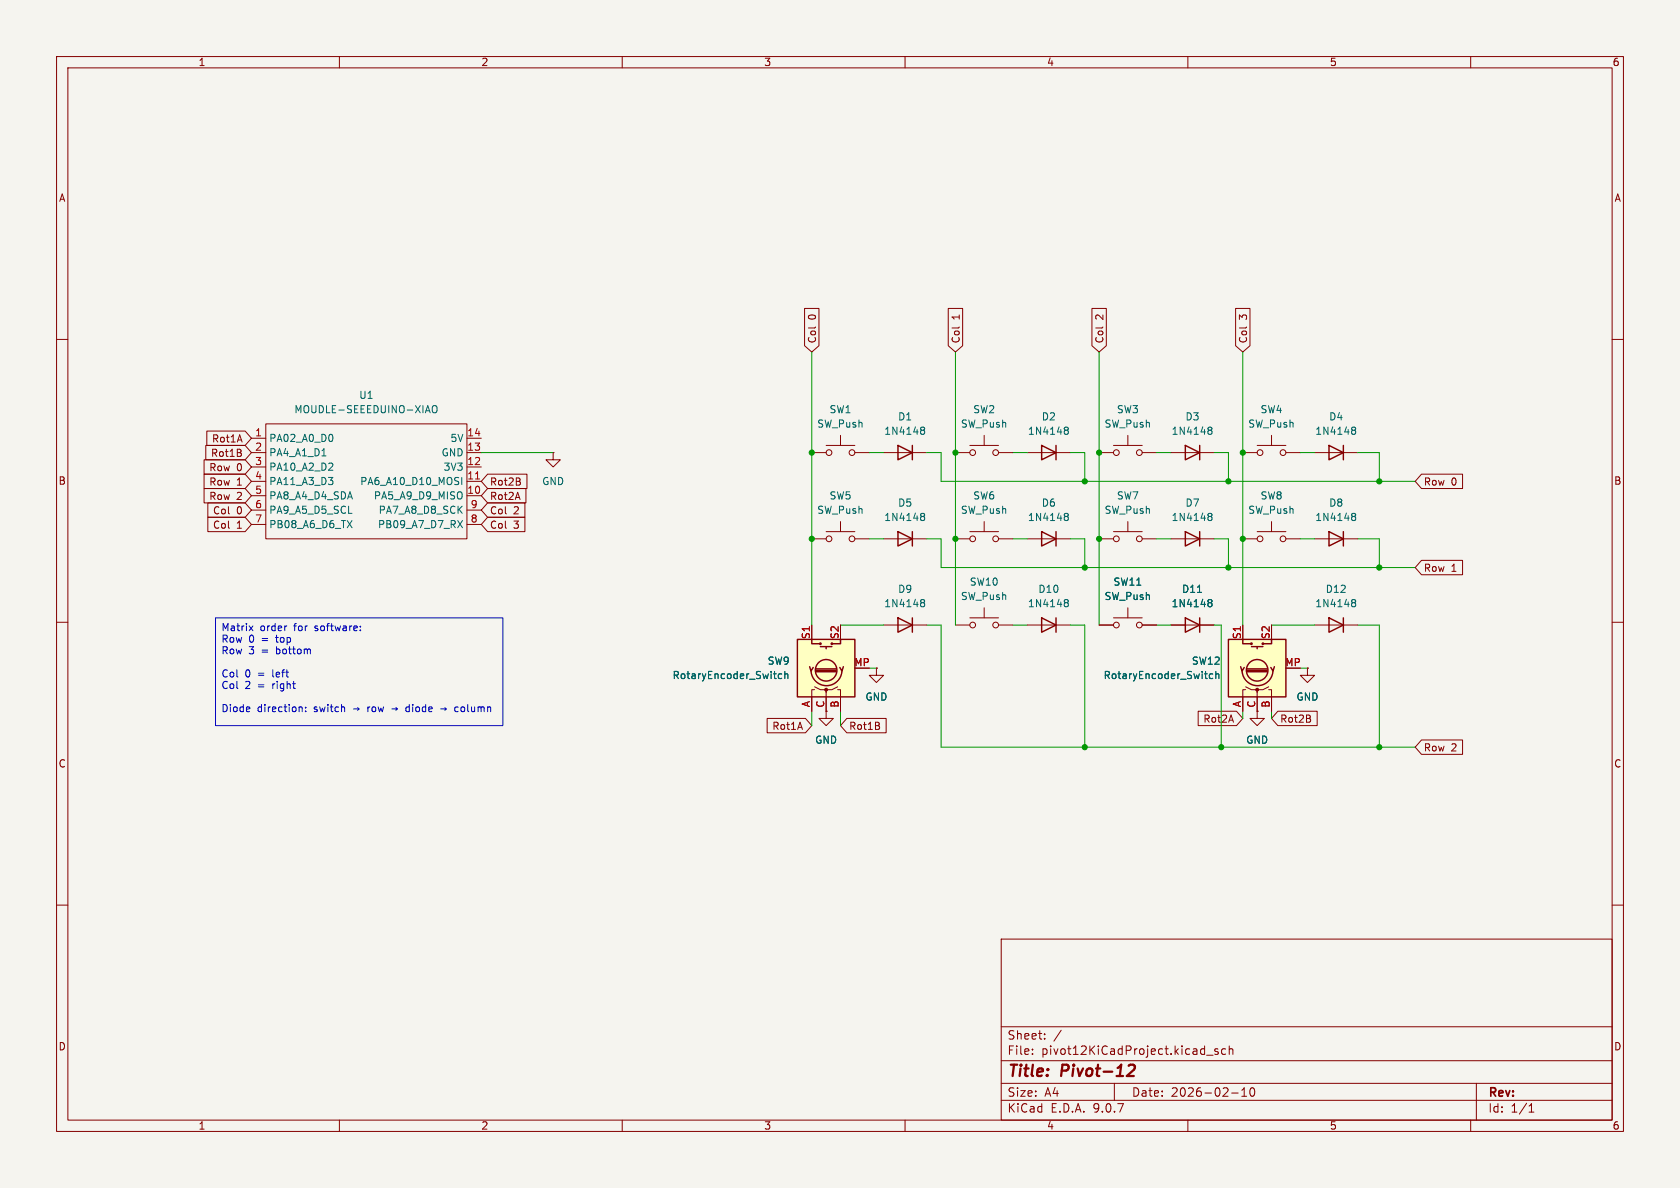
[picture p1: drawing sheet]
<svg xmlns="http://www.w3.org/2000/svg" width="297mm" height="210mm" viewBox="0 0 297 210" stroke-linecap="round" stroke-linejoin="round" font-family="sans-serif">
<path d="M0 0h297v210h-297z" fill="#f5f4ef" stroke="#f5f4ef" stroke-width=".18"/>
<g fill="none" stroke="#840000" stroke-width=".18">
<path d="M10 10h277v190h-277zM12 12h273v186h-273zM60 10v2M110 10v2M160 10v2M210 10v2M260 10v2M10 60h2M146 78.7h5.1M148.6 77v1.7M171.4 78.7h5.1M174 77v1.7"/>
<path d="M222.2 78.7h5.1M224.8 77v1.7M285 60h2M143.5 80h2.5M143.5 95.3h2.5M146 94h5.1M148.6 92.2v1.8M151.1 80h2.6M151.1 95.3h2.6M156.2 80h7.6M156.2 95.3h7.6M168.9 80h2.5"/>
<path d="M168.9 95.3h2.5M171.4 94h5.1M174 92.2v1.8M176.5 80h2.6M176.5 95.3h2.6M181.6 80h7.6M181.6 95.3h7.6M219.7 80h2.5M219.7 95.3h2.5M222.2 94h5.1M224.8 92.2v1.8M227.3 80h2.6"/>
<path d="M227.3 95.3h2.6M232.4 80h7.6M232.4 95.3h7.6M10 110h2M154.9 118.1v1.3h1.3l-1.3 1.3-1.2-1.3h1.2M154.9 118.1h.1M156.2 110.5h7.6M168.9 110.5h2.5M171.4 109.2h5.1M174 107.4v1.8M176.5 110.5h2.6M181.6 110.5h7.6"/>
<path d="M194.3 110.5h2.5M196.8 109.2h5.1M199.4 107.4v1.8M201.9 110.5h2.6M231.1 118.1v1.3h1.3l-1.3 1.3-1.2-1.3h1.2M231.1 118.1h.1M232.4 110.5h7.6M285 110h2M146 125.7v1.3h1.3l-1.3 1.3-1.2-1.3h1.2M10 160h2M177 166h108v32h-108zM285 160h2"/>
<path d="M60 198v2M110 198v2M160 198v2M177 194.5h108M177 191.5h108M177 187.5h108M177 181.5h108M182.5 186.3v.1M182.5 185.5v.1M184.7 183.6v.1M184.7 182.8v.1M187.6 182.1l-1.3 2"/>
<path d="M197 191.5v3M210 198v2M213.3 186.5h1.2M215.3 185.5l-.3-.1-.3 .2 .1 .2 .5 .2v.3h-.6M216.7 185.5l-.5-.1-.2 .3v.4l.1 .2h.6M217.3 185.5l.2-.1 .4 .1 .1 .9M217.3 184.9v1.5M217.7 193.2h1.2M219.5 193.8h.9M219.5 192.7l.5-.4v1.5M221.1 192.4l.2-.1a.81 .81 0 0 1 .6 .6 .81 .81 0 0 1-.3 .8l-.1 .1a.81 .81 0 0 1-.4-1.4zM260 198v2"/>
<path d="M261 191.5v6.5M270.3 196.6h.9M270.3 195.5l.4-.4v1.5"/>
<circle cx="146.6" cy="95.3" r=".51"/>
<circle cx="146.6" cy="80" r=".51"/>
<circle cx="150.6" cy="95.3" r=".51"/>
<circle cx="150.6" cy="80" r=".51"/>
<circle cx="172" cy="80" r=".51"/>
<circle cx="172" cy="95.3" r=".51"/>
<circle cx="176" cy="80" r=".51"/>
<circle cx="176" cy="95.3" r=".51"/>
<circle cx="222.8" cy="95.3" r=".51"/>
<circle cx="222.8" cy="80" r=".51"/>
<circle cx="226.8" cy="80" r=".51"/>
<circle cx="226.8" cy="95.3" r=".51"/>
<circle cx="172" cy="110.5" r=".51"/>
<circle cx="176" cy="110.5" r=".51"/>
<circle cx="197.4" cy="110.5" r=".51"/>
<circle cx="201.4" cy="110.5" r=".51"/>
</g>
<path d="M199.5 188.4l.3-.2h.5a.45 .45 0 0 1 .3 .6l-.1 .3-1.3 1.1h1.2" fill="none" stroke="#840000" stroke-width=".4"/>
<g fill="none" stroke="#840000" stroke-width=".25">
<path d="M158.7 78.7l2.6 1.3-2.6 1.3zM161.3 78.7v2.6M184.1 78.7l2.6 1.3-2.6 1.3zM186.7 78.7v2.6M234.9 78.7l2.6 1.3-2.6 1.3zM237.5 78.7v2.6M158.7 94l2.6 1.3-2.6 1.2zM161.3 94v2.5M184.1 94l2.6 1.3-2.6 1.2zM186.7 94v2.5M234.9 94l2.6 1.3-2.6 1.2zM237.5 94v2.5"/>
<path d="M158.7 109.2l2.6 1.3-2.6 1.3zM161.3 109.2v2.6M184.1 109.2l2.6 1.3-2.6 1.3zM186.7 109.2v2.6M234.9 109.2l2.6 1.3-2.6 1.3zM237.5 109.2v2.6"/>
</g>
<g fill="none" stroke="#006464" stroke-width=".18">
<path d="M162.9 76l.1 .1M162.9 75.6l.3-.1 .2 .1 .1 .2-.3 .3M163 76.1h.2M163 76.1h-.1M163.2 76.1l.3 .2-.1 .4-.2 .1-.3-.1M188.3 75.6l.3-.1 .2 .1 .1 .2-.3 .3M188.3 76l.1 .1M188.4 76.1h.2M188.4 76.1h-.1M188.6 76.1l.3 .2-.1 .4-.2 .1-.3-.1M239.1 75.6l.3-.1 .2 .1 .1 .2-.3 .3M239.1 76l.1 .1"/>
<path d="M239.2 76.1h.2M239.2 76.1h-.1M239.4 76.1l.3 .2-.1 .4-.2 .1-.3-.1M162.9 90.8l.3-.1 .2 .2 .1 .2-.3 .2M162.9 91.2l.1 .1M163 91.3h.2M163 91.3l-.1 .1M163.2 91.3l.3 .2-.1 .4-.2 .1h-.3M188.3 90.8l.3-.1 .2 .2 .1 .2-.3 .2M188.3 91.2l.1 .1M188.4 91.3h.2M188.4 91.3l-.1 .1"/>
<path d="M188.6 91.3l.3 .2-.1 .4-.2 .1h-.3M239.1 90.8l.3-.1 .2 .2 .1 .2-.3 .2M239.1 91.2l.1 .1M239.2 91.3h.2M239.2 91.3l-.1 .1M239.4 91.3l.3 .2-.1 .4-.2 .1h-.3M162.9 106.1l.3-.1 .2 .1 .1 .2-.3 .2M162.9 106.5h.1M163 106.5h.2M163 106.5l-.1 .1M163.2 106.5l.3 .3-.1 .3-.2 .2-.3-.1M188.3 106.5h.1"/>
<path d="M188.3 106.1l.3-.1 .2 .1 .1 .2-.3 .2M188.4 106.5h.2M188.4 106.5l-.1 .1M188.6 106.5l.3 .3-.1 .3-.2 .2-.3-.1M239.1 106.1l.3-.1 .2 .1 .1 .2-.3 .2M239.1 106.5h.1M239.2 106.5h.2M239.2 106.5l-.1 .1M239.4 106.5l.3 .3-.1 .3-.2 .2-.3-.1"/>
</g>
<path d="M217.2 113h10.1v10.2h-10.1z" fill="#ffffc2"/>
<g fill="none" stroke="#840000" stroke-width=".25">
<path d="M209.5 78.7l2.6 1.3-2.6 1.3zM212.1 78.7v2.6M209.5 94l2.6 1.3-2.6 1.2zM212.1 94v2.5M209.5 109.2l2.6 1.3-2.6 1.3zM212.1 109.2v2.6M217.2 113h10.1v10.2h-10.1zM219.3 117.9l.3 .7 .4-.6M219.6 118.5a2.73 2.73 0 0 0 2.7 2.7 2.73 2.73 0 0 0 2.7-2.7M219.7 113v.8h1.5M220.5 118.7h3.5M220.5 118.5h3.5"/>
<path d="M220.5 118.2h3.5M221.2 114.3h2.1M222.2 114.3v.4M224.8 113v.8h-1.5M225.3 117.9l-.3 .7-.3-.6"/>
<circle cx="221.2" cy="113.8" r=".13"/>
<circle cx="222.2" cy="118.5" r="1.9"/>
<circle cx="223.3" cy="113.8" r=".13"/>
</g>
<g fill="none" stroke="#840000" stroke-width=".18">
<path d="M44.4 77.5h2.6M47 74.9h35.5v20.4h-35.5zM82.5 77.5h2.6M196.8 78.7h5.1M199.4 77v1.7M44.4 80h2.6M44.4 82.6h2.6M44.4 85.1h2.6M44.4 87.6h2.6M44.4 90.2h2.6M44.4 92.7h2.6M82.5 80h2.6"/>
<path d="M82.5 82.6h2.6M82.5 85.1h2.6M82.5 87.6h2.6M82.5 90.2h2.6M82.5 92.7h2.6M194.3 95.3h2.5M194.3 80h2.5M196.8 94h5.1M199.4 92.2v1.8M201.9 95.3h2.6M201.9 80h2.6M207 95.3h7.6"/>
<path d="M207 80h7.6M207 110.5h7.6M219.7 110.5v2.5M220.2 121.9h-.5v3.8M220.2 121.4l1 .5h1v.5M224.3 121.4l-1 .5h-1.1v5.1h1.3l-1.3 1.3-1.2-1.3h1.2M224.3 121.9h.5v3.8"/>
<circle cx="197.4" cy="80" r=".51"/>
<circle cx="197.4" cy="95.3" r=".51"/>
<circle cx="201.4" cy="95.3" r=".51"/>
<circle cx="201.4" cy="80" r=".51"/>
</g>
<circle cx="222.2" cy="121.9" r=".25" fill="#840000" stroke="#840000" stroke-width=".18"/>
<g fill="none" stroke="#006464" stroke-width=".18">
<path d="M58.7 76.9l.1 .4-.1 .6M75.3 72.6h.6M75.6 71.7l.4 1.3M76.5 71.9l.2-.2a.43 .43 0 0 1 .6 .4v.4a.42 .42 0 0 1-.5 .5 .42 .42 0 0 1-.4-.5zM213.7 75.6l.3-.1 .2 .1 .1 .2-.3 .3M213.7 76l.1 .1M213.8 76.1h.2M213.8 76.1h-.1M214 76.1l.3 .2-.1 .4-.2 .1-.3-.1M56.9 80.6h.7M58.1 84.4h.7l-.4 .5M58.7 81.9l.1 .2v.3l-.7 .7h.7"/>
<path d="M58.7 84.9l.1 .2-.1 .5M61.4 92l.8 1.3M62.2 92l-.8 1.3M80.9 92l.9 1.3M81.6 84.4v1.3M81.8 92l-.9 1.3M213.7 90.8l.3-.1 .2 .2 .1 .2-.3 .2M213.7 91.2l.1 .1M213.8 91.3h.2M213.8 91.3l-.1 .1M214 91.3l.3 .2-.1 .4-.2 .1h-.3M211.7 104.7h.7"/>
<path d="M213.7 106.5h.1M213.7 106.1l.3-.1 .2 .1 .1 .2-.3 .2M213.8 106.5h.2M213.8 106.5l-.1 .1M214 106.5l.3 .3-.1 .3-.2 .2-.3-.1M214.4 119.2l-.4-.1-.2 .3 .1 .5h.5M214.9 119.2l.2-.1 .3 .1 .1 .8M214.9 118.7v1.3"/>
</g>
<path d="M84.1 84.7h.7" fill="none" stroke="#a90000" stroke-width=".18"/>
<path d="M141 113h10.1v10.2h-10.1z" fill="#ffffc2"/>
<g fill="none" stroke="#840000" stroke-width=".25">
<path d="M141 113h10.1v10.2h-10.1zM143.1 117.9l.3 .7 .4-.6M143.4 118.5a2.73 2.73 0 0 0 2.7 2.7 2.73 2.73 0 0 0 2.7-2.7M143.5 113v.8h1.5M144.3 118.7h3.5M144.3 118.5h3.5M144.3 118.2h3.5M145 114.3h2.1M146 114.3v.4M148.6 113v.8h-1.5M149.1 117.9l-.3 .7-.3-.6"/>
<circle cx="145" cy="113.8" r=".13"/>
<circle cx="146" cy="118.5" r="1.9"/>
<circle cx="147.1" cy="113.8" r=".13"/>
</g>
<g fill="none" stroke="#840000" stroke-width=".18">
<path d="M142.2 54.5h2.6v6.6l-1.3 1.1-1.3-1.1zM167.6 54.5h2.6v6.6l-1.3 1.1-1.3-1.1zM193 54.5h2.6v6.6l-1.3 1.1-1.3-1.1zM218.4 54.5h2.6v6.6l-1.3 1.1-1.3-1.1zM36.4 78.7h6.9l1.1 1.3-1.1 1.3h-6.9zM36.6 76.2h6.7l1.1 1.3-1.1 1.2h-6.7zM36.1 83.8h7.2l1.1 1.3-1.1 1.3h-7.2zM36.1 81.3h7.2l1.1 1.3-1.1 1.2h-7.2zM36.1 86.4h7.2l1.1 1.2-1.1 1.3h-7.2zM36.7 91.4h6.6l1.1 1.3-1.1 1.3h-6.6zM36.7 88.9h6.6l1.1 1.3-1.1 1.2h-6.6zM42.6 80.1v.5"/>
<path d="M86.2 83.8h7v2.6h-7l-1.1-1.3zM86.2 88.9h6.6v2.5h-6.6l-1.1-1.2zM86.2 86.4h6.8v2.5h-6.8l-1.1-1.3zM86.2 91.4h6.6v2.6h-6.6l-1.1-1.3zM91.9 85.2v.4M97.8 80v1.3h1.3l-1.3 1.3-1.3-1.3h1.3M97.8 80h.1M251.3 83.8h7.3v2.6h-7.3l-1.1-1.3zM251.3 99.1h7.3v2.5h-7.3l-1.1-1.3zM143.5 110.5v2.5M154.9 118.1h.1M194.3 110.5h2.5"/>
<path d="M201.9 110.5h2.6M207 110.5h2.5M212.1 110.5h2.5M219.7 110.5v2.5M231.1 118.1h.1M135.6 127h6.8l1.1 1.3-1.1 1.2h-6.8zM144 121.9h-.5v3.8M144 121.4l1 .5h1v.5M148.1 121.4l-1 .5h-1.1v3.8M148.1 121.9h.5v3.8M149.7 127h7v2.5h-7l-1.1-1.2zM155.4 128.4v.4"/>
<path d="M211.8 125.7h6.8l1.1 1.3-1.1 1.3h-6.8zM219.7 123.2v2.5M222.2 123.2v2.5M224.8 123.2v2.5M225.9 125.7h7v2.6h-7l-1.1-1.3zM231.6 127.1v.4M251.3 130.8h7.3v2.6h-7.3l-1.1-1.3z"/>
</g>
<circle cx="146" cy="121.9" r=".25" fill="#840000" stroke="#840000" stroke-width=".18"/>
<path d="M138.2 119.2l-.4-.1-.2 .3 .1 .5h.5M138.7 119.2l.2-.1 .3 .1 .1 .8M138.7 118.7v1.3M211.7 104.7h.7M213.7 106.5h.1M213.7 106.1l.3-.1 .2 .1 .1 .2-.3 .2M213.8 106.5h.2M213.8 106.5l-.1 .1M214 106.5l.3 .3-.1 .3-.2 .2-.3-.1M214.4 119.2l-.4-.1-.2 .3 .1 .5h.5M214.9 119.2l.2-.1 .3 .1 .1 .8M214.9 118.7v1.3" fill="none" stroke="#006464" stroke-width=".18"/>
<g fill="none" stroke="#009600" stroke-width=".18">
<path d="M143.5 62.2v48.3M168.9 62.2v48.3M194.3 62.2v48.3M219.7 62.2v48.3M85.1 80h12.7M153.7 95.3h2.5M153.7 80h2.5M163.8 95.3h2.6v5h83.8M163.8 80h2.6v5.1h83.8M179.1 95.3h2.5M179.1 80h2.5M189.2 95.3h2.6v5"/>
<path d="M189.2 80h2.6v5.1M204.5 95.3h2.5M204.5 80h2.5M214.6 95.3h2.6v5M214.6 80h2.6v5.1M229.9 95.3h2.5M229.9 80h2.5M240 80h3.8v5.1M240 95.3h3.8v5M148.6 110.5h7.6M153.7 118.1h1.2M163.8 110.5h2.6v21.6h83.8"/>
<path d="M179.1 110.5h2.5M189.2 110.5h2.6v21.6M204.5 110.5h2.5M214.6 110.5h1.3v21.6M224.8 110.5h7.6M229.9 118.1h1.2M240 110.5h3.8v21.6M143.5 125.7v2.6M148.6 125.7v2.6M219.7 125.7v1.3M224.8 125.7v1.3"/>
</g>
<path d="M38.1 109.2h50.8v19.1h-50.8zM44.1 110.6l.6 .9M44.7 110.6l-.6 .9M63.7 111.4v.1M63.7 110.7v.1M53.1 125l.3 .1v.7M54 125.7v.1M54 125v.1M69.3 125.3h.9M77.9 125.3h1" fill="none" stroke="#0000c2" stroke-width=".18"/>
<g fill="#009600" stroke="#009600" stroke-width=".18">
<circle cx="168.9" cy="80" r=".46"/>
<circle cx="168.9" cy="95.3" r=".46"/>
<circle cx="243.8" cy="85.1" r=".46"/>
<circle cx="243.8" cy="100.3" r=".46"/>
<circle cx="243.8" cy="132.1" r=".46"/>
<circle cx="219.7" cy="80" r=".46"/>
<circle cx="217.2" cy="85.1" r=".46"/>
<circle cx="219.7" cy="95.3" r=".46"/>
<circle cx="191.8" cy="132.1" r=".46"/>
<circle cx="217.2" cy="100.3" r=".46"/>
<circle cx="191.8" cy="100.3" r=".46"/>
<circle cx="194.3" cy="80" r=".46"/>
<circle cx="194.3" cy="95.3" r=".46"/>
<circle cx="191.8" cy="85.1" r=".46"/>
<circle cx="215.9" cy="132.1" r=".46"/>
<circle cx="143.5" cy="95.3" r=".46"/>
<circle cx="143.5" cy="80" r=".46"/>
</g>
<g font-size="2.8" fill="#840000">
<text x="178" y="190.9">Title:</text>
<text x="187.7" y="190.9">Pivot-12</text>
</g>
<g font-size="2.1" fill="#840000">
<text x="178" y="184">Sheet:</text>
<text x="178" y="186.7">File:</text>
<text x="184.1" y="186.7">pivot12KiCadProject.kicad_sch</text>
<text x="178" y="196.9">KiCad</text>
<text x="178" y="194.1">Size:</text>
<text x="184.7" y="194.1">A4</text>
<text x="185.7" y="196.9">E.D.A.</text>
<text x="193.3" y="196.9">9.0.7</text>
<text x="200" y="194.1">Date:</text>
<text x="207" y="194.1">2026-02-10</text>
<text x="263" y="194.3">Rev:</text>
<text x="263" y="196.9">Id:</text>
<text x="267.1" y="196.9">1/1</text>
</g>
<g font-size="1.8" fill="#840000">
<text x="35" y="11.9">1</text>
<text x="85" y="11.9">2</text>
<text x="135" y="11.9">3</text>
<text x="185" y="11.9">4</text>
<text x="235" y="11.9">5</text>
<text x="285" y="11.9">6</text>
<text x="10.3" y="35.9">A</text>
<text x="285.3" y="35.9">A</text>
<text x="144.5" y="56.5" transform="rotate(-90 144.5 56.5)">0</text>
<text x="169.9" y="56.5" transform="rotate(-90 169.9 56.5)">1</text>
<text x="195.3" y="56.5" transform="rotate(-90 195.3 56.5)">2</text>
<text x="220.7" y="56.5" transform="rotate(-90 220.7 56.5)">3</text>
<text x="144.5" y="60.8" transform="rotate(-90 144.5 60.8)">Col</text>
<text x="169.9" y="60.8" transform="rotate(-90 169.9 60.8)">Col</text>
<text x="195.3" y="60.8" transform="rotate(-90 195.3 60.8)">Col</text>
<text x="220.7" y="60.8" transform="rotate(-90 220.7 60.8)">Col</text>
<text x="36.9" y="83.5">Row</text>
<text x="37.2" y="81">Rot1B</text>
<text x="37.4" y="78.4">Rot1A</text>
<text x="41.8" y="83.5">0</text>
<text x="10.3" y="85.9">B</text>
<text x="36.9" y="86">Row</text>
<text x="36.9" y="88.6">Row</text>
<text x="41.8" y="86">1</text>
<text x="41.8" y="88.6">2</text>
<text x="86.5" y="86">Rot2B</text>
<text x="86.5" y="88.6">Rot2A</text>
<text x="251.6" y="86">Row</text>
<text x="256.5" y="86">0</text>
<text x="285.3" y="85.9">B</text>
<text x="37.6" y="93.7">Col</text>
<text x="37.6" y="91.1">Col</text>
<text x="41.8" y="93.7">1</text>
<text x="41.8" y="91.1">0</text>
<text x="86.5" y="91.1">Col</text>
<text x="86.5" y="93.7">Col</text>
<text x="90.8" y="91.1">2</text>
<text x="90.8" y="93.7">3</text>
<text x="251.6" y="101.3">Row</text>
<text x="256.5" y="101.3">1</text>
<text x="222" y="125.2" transform="rotate(-90 222 125.2)">C</text>
<text x="136.4" y="129.2">Rot1A</text>
<text x="150" y="129.2">Rot1B</text>
<text x="212.6" y="128">Rot2A</text>
<text x="226.2" y="128">Rot2B</text>
<text x="10.3" y="135.9">C</text>
<text x="251.6" y="133">Row</text>
<text x="256.5" y="133">2</text>
<text x="285.3" y="135.9">C</text>
<text x="10.3" y="185.9">D</text>
<text x="285.3" y="185.9">D</text>
<text x="35" y="199.9">1</text>
<text x="85" y="199.9">2</text>
<text x="135" y="199.9">3</text>
<text x="185" y="199.9">4</text>
<text x="235" y="199.9">5</text>
<text x="285" y="199.9">6</text>
</g>
<g font-size="1.8" fill="#006464">
<text x="63.4" y="70.7">U1</text>
<text x="51.9" y="73.3">MOUDLE-SEEEDUINO-XIAO</text>
<text x="144.4" y="75.8">SW_Push</text>
<text x="146.6" y="73.3">SW1</text>
<text x="156.2" y="77.1">1N4148</text>
<text x="158.7" y="74.5">D1</text>
<text x="169.8" y="75.8">SW_Push</text>
<text x="172" y="73.3">SW2</text>
<text x="181.6" y="77.1">1N4148</text>
<text x="184.1" y="74.5">D2</text>
<text x="195.2" y="75.8">SW_Push</text>
<text x="197.4" y="73.3">SW3</text>
<text x="207" y="77.1">1N4148</text>
<text x="209.5" y="74.5">D3</text>
<text x="220.6" y="75.8">SW_Push</text>
<text x="222.8" y="73.3">SW4</text>
<text x="232.4" y="77.1">1N4148</text>
<text x="234.9" y="74.5">D4</text>
<text x="47.5" y="78.3">PA02_A0_D0</text>
<text x="47.5" y="80.9">PA4_A1_D1</text>
<text x="47.5" y="83.4">PA10_A2_D2</text>
<text x="78" y="80.9">GND</text>
<text x="78.3" y="83.4">3V3</text>
<text x="79.5" y="78.3">5V</text>
<text x="47.5" y="86">PA11_A3_D3</text>
<text x="47.5" y="88.5">PA8_A4_D4_SDA</text>
<text x="63.6" y="86">PA6_A10_D10_MOSI</text>
<text x="66" y="88.5">PA5_A9_D9_MISO</text>
<text x="95.8" y="86">GND</text>
<text x="146.6" y="88.5">SW5</text>
<text x="158.7" y="89.8">D5</text>
<text x="172" y="88.5">SW6</text>
<text x="184.1" y="89.8">D6</text>
<text x="197.4" y="88.5">SW7</text>
<text x="209.5" y="89.8">D7</text>
<text x="222.8" y="88.5">SW8</text>
<text x="234.9" y="89.8">D8</text>
<text x="47.5" y="91">PA9_A5_D5_SCL</text>
<text x="47.5" y="93.6">PB08_A6_D6_TX</text>
<text x="66.7" y="93.6">PB09_A7_D7_RX</text>
<text x="66.8" y="91">PA7_A8_D8_SCK</text>
<text x="144.4" y="91">SW_Push</text>
<text x="156.2" y="92.3">1N4148</text>
<text x="169.8" y="91">SW_Push</text>
<text x="181.6" y="92.3">1N4148</text>
<text x="195.2" y="91">SW_Push</text>
<text x="207" y="92.3">1N4148</text>
<text x="220.6" y="91">SW_Push</text>
<text x="232.4" y="92.3">1N4148</text>
<text x="156.2" y="107.5">1N4148</text>
<text x="158.7" y="105">D9</text>
<text x="169.8" y="106.3">SW_Push</text>
<text x="171.3" y="103.7">SW10</text>
<text x="181.6" y="107.5">1N4148</text>
<text x="183.5" y="105">D10</text>
<text x="195.2" y="106.3">SW_Push</text>
<text x="196.7" y="103.7">SW11</text>
<text x="207" y="107.5">1N4148</text>
<text x="208.9" y="105">D11</text>
<text x="232.4" y="107.5">1N4148</text>
<text x="234.3" y="105">D12</text>
<text x="135.6" y="117.7">SW9</text>
<text x="210.6" y="117.7">SW12</text>
<text x="118.8" y="120.2">RotaryEncoder_Switch</text>
<text x="152.9" y="124.1">GND</text>
<text x="195" y="120.2">RotaryEncoder_Switch</text>
<text x="229.1" y="124.1">GND</text>
<text x="144" y="131.7">GND</text>
<text x="220.2" y="131.7">GND</text>
</g>
<g font-size="1.8" fill="#a90000">
<text x="45" y="77.2">1</text>
<text x="82.5" y="77.2">14</text>
<text x="45" y="79.8">2</text>
<text x="45" y="82.3">3</text>
<text x="82.5" y="79.8">13</text>
<text x="82.5" y="82.3">12</text>
<text x="45" y="84.8">4</text>
<text x="45" y="87.4">5</text>
<text x="45" y="89.9">6</text>
<text x="82.5" y="84.8">11</text>
<text x="82.5" y="87.4">10</text>
<text x="83.1" y="89.9">9</text>
<text x="45" y="92.5">7</text>
<text x="83.1" y="92.5">8</text>
<text x="143.3" y="113.1" transform="rotate(-90 143.3 113.1)">S1</text>
<text x="148.3" y="113.1" transform="rotate(-90 148.3 113.1)">S2</text>
<text x="219.5" y="113.1" transform="rotate(-90 219.5 113.1)">S1</text>
<text x="224.5" y="113.1" transform="rotate(-90 224.5 113.1)">S2</text>
<text x="150.9" y="117.9">MP</text>
<text x="227.1" y="117.9">MP</text>
<text x="143.3" y="125.1" transform="rotate(-90 143.3 125.1)">A</text>
<text x="145.8" y="125.2" transform="rotate(-90 145.8 125.2)">C</text>
<text x="148.3" y="125.2" transform="rotate(-90 148.3 125.2)">B</text>
<text x="219.5" y="125.1" transform="rotate(-90 219.5 125.1)">A</text>
<text x="224.5" y="125.2" transform="rotate(-90 224.5 125.2)">B</text>
</g>
<g font-size="1.8" fill="#0000c2">
<text x="39.1" y="111.9">Matrix</text>
<text x="39.1" y="113.9">Row</text>
<text x="44" y="113.9">0</text>
<text x="46" y="111.9">order</text>
<text x="46.4" y="113.9">=</text>
<text x="49.1" y="113.9">top</text>
<text x="52.1" y="111.9">for</text>
<text x="55.9" y="111.9">software:</text>
<text x="39.1" y="116">Row</text>
<text x="44" y="116">3</text>
<text x="46.4" y="116">=</text>
<text x="49.1" y="116">bottom</text>
<text x="39.1" y="120.1">Col</text>
<text x="39.1" y="122.1">Col</text>
<text x="43.3" y="120.1">0</text>
<text x="43.3" y="122.1">2</text>
<text x="45.7" y="120.1">=</text>
<text x="45.7" y="122.1">=</text>
<text x="48.4" y="120.1">left</text>
<text x="48.4" y="122.1">right</text>
<text x="39.1" y="126.2">Diode</text>
<text x="45.5" y="126.2">direction:</text>
<text x="55.6" y="126.2">switch</text>
<text x="62.7" y="126.2">þÿ!’row</text>
<text x="69.9" y="126.2">þÿ!’diode</text>
<text x="78.9" y="126.2">þÿ!’column</text>
</g>
</svg>
